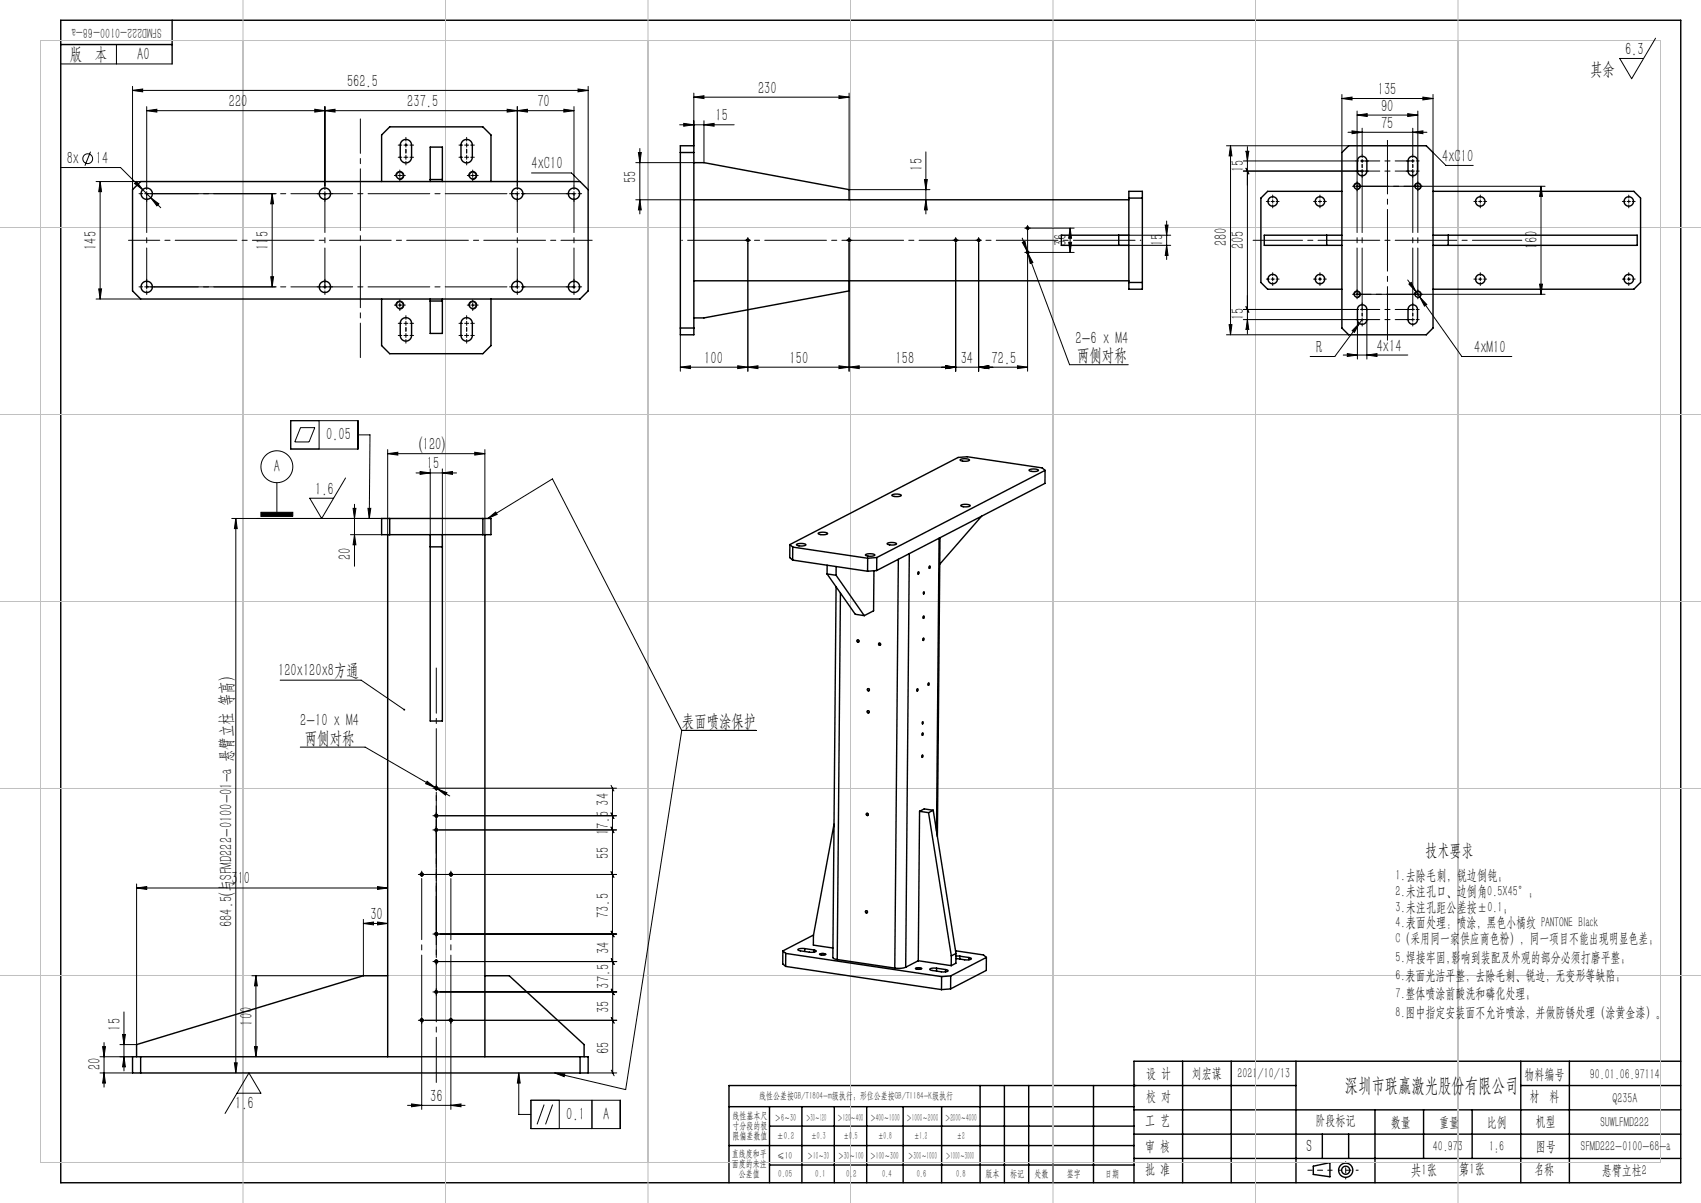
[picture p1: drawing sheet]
<svg xmlns="http://www.w3.org/2000/svg" width="420mm" height="297mm" viewBox="0 0 420 297" stroke-linecap="round" stroke-linejoin="round" font-family="sans-serif">
<g fill="none" stroke="#000" stroke-width=".35">
<path d="M15 11h27.5M15 5h400v287h-400zM42.5 5v10.8M99.1 34.9a1.4 1.4 0 0 1 1.6-.4 1.4 1.4 0 0 1 .9 1.3v3a1.4 1.4 0 0 1-1.4 1.4 1.4 1.4 0 0 1-1.4-1.4v-3zM114.1 34.9a1.4 1.4 0 0 1 1.6-.4 1.4 1.4 0 0 1 .9 1.3v3a1.4 1.4 0 0 1-1.4 1.4 1.4 1.4 0 0 1-1.4-1.4v-3zM168 36h3.3v46.7h-3.3zM168 37.7h3.3M333 36h19.2l1.6 1.7v43.3l-1.6 1.7h-19.2l-1.7-1.7v-43.3zM335.6 38.8a1.17 1.17 0 0 1 1.2-.1 1.17 1.17 0 0 1 .7 1v2.5a1.17 1.17 0 0 1-1.2 1.2 1.17 1.17 0 0 1-1.1-1.2v-2.7zM348.1 38.8a1.17 1.17 0 0 1 1.2-.1 1.17 1.17 0 0 1 .7 1v2.5a1.17 1.17 0 0 1-1.2 1.2 1.17 1.17 0 0 1-1.1-1.2v-2.7zM34.7 44.8h108.5l2 2v25l-2 2h-108.5l-2-2v-25zM94.2 44.8v-11.5l2-2h23l2 2v11.5"/>
<path d="M106.2 44.8v-8.5h3v8.5M106.2 44.3h3M171.3 49.3h107.4M171.3 40.2h2.5l35.9 6.6v2.5M276.2 58.1v2.5M278.7 58.1h-16.6v2.5h16.6M278.7 47.2h3.4v24.2h-3.4zM278.7 48.9h3.4M327.6 58.1v2.5M331.3 58.1h-19.1v2.5h19.1M331.3 47.2h-18.3l-1.7 1.7v20.8l1.7 1.7h18.3M353.8 58.1h50.4v2.5h-50.4"/>
<path d="M353.8 47.2h49.6l1.7 1.7v20.8l-1.7 1.7h-49.6M357.6 58.1v2.5M94.2 73.8v11.5l2 2h23l2-2v-11.5M99.4 78.7a1.4 1.4 0 0 1 1.4-.1 1.4 1.4 0 0 1 .8 1.2v3a1.4 1.4 0 0 1-1.4 1.4 1.4 1.4 0 0 1-1.4-1.4l.1-3.3zM106.2 73.8v8.5h3v-8.5M106.2 74.3h3M114.4 78.7a1.4 1.4 0 0 1 1.4-.1 1.4 1.4 0 0 1 .8 1.2v3a1.4 1.4 0 0 1-1.4 1.4 1.4 1.4 0 0 1-1.4-1.4l.1-3.3zM171.3 69.3h107.4M209.7 69.3v2.5l-35.9 6.7h-2.5M278.7 69.7h3.4M335.6 75.5a1.17 1.17 0 0 1 1.2-.1 1.17 1.17 0 0 1 .7 1v2.5a1.17 1.17 0 0 1-1.2 1.2 1.17 1.17 0 0 1-1.1-1.2v-2.8zM348.1 75.5a1.17 1.17 0 0 1 1.2-.1 1.17 1.17 0 0 1 .7 1v2.5a1.17 1.17 0 0 1-1.2 1.2 1.17 1.17 0 0 1-1.1-1.2v-2.8z"/>
<path d="M168 81h3.3M237.1 113.5l1.2-.3a.82 .82 0 0 1 1.1 .5l-1.2 .2a.82 .82 0 0 1-1.1-.4zM254.1 116l1.2-.2a.82 .82 0 0 1 1.1 .4l-1.2 .2a.82 .82 0 0 1-1.1-.4zM258 116.1l-.7-.6-18.5-2.7-2.2 .1-41.6 21.6M258 116.1l-41.5 21.5M258 116.1v3.2l-41.5 21.6M94.2 128h27v4h-27zM95.7 132v128.9M96.2 128v4M106.2 132v46h3v-46M106.2 135h3M119.2 128v4"/>
<path d="M119.7 132v128.9M195 134.5l.7 .6M195 134.5v3.2l.7 .6M195.7 138.3l18.5 2.7M195.7 135.1l18.5 2.7M195.7 135.1v3.2M196.7 134.4l1.2-.2a.82 .82 0 0 1 1.1 .4l-1.2 .2a.82 .82 0 0 1-1.1-.4zM202.1 131.6l1.1-.2a.82 .82 0 0 1 1.1 .4l-1.2 .2a.82 .82 0 0 1-1-.4zM204.2 139.5v2.2M206.5 139.9l-.1 2.1M213.7 136.9l1.2-.2a.82 .82 0 0 1 1.1 .4l-1.2 .2a.82 .82 0 0 1-1.1-.4zM214.2 137.8v3.2"/>
<path d="M216.5 137.6v3.3M216.5 137.6l-2.3 .2M219.1 134.2l1.1-.3a.82 .82 0 0 1 1.1 .4l-1.1 .3a.82 .82 0 0 1-1.1-.4zM220.2 122.2l1.2-.2a.82 .82 0 0 1 1.1 .4l-1.2 .2a.82 .82 0 0 1-1.1-.4zM221.8 138.1l-.9 100.9M224.5 136.7l-.9 102.1M229.5 139.8l.1 .2-.1 .3zM231.9 132.9l-.7 72.3M232.1 132.8l-.6 73.7M237.3 124.7l1.1-.2a.82 .82 0 0 1 1.1 .4l-1.1 .2a.82 .82 0 0 1-1.1-.4zM242.4 127.4l-10.4 11.9M204.2 141.7l2.2 .3"/>
<path d="M204.2 141.7l7 10 2.2 .3M206.4 142l7 10M206.4 144.9l-.8 91.5 .4 .3 .7 .2M207.5 146.4l-.8 90.5M215.8 140.9l-.1 9.9-2.3 1.2M216.5 140.9l-2.3 .1M226.7 141.3l.2 .1-.2 .3zM227.9 157.6l.2 .2-.2 .3zM228 152.2l.2 .1-.2 .4zM228 146.2l.2 .1-.2 .3zM226.5 170.1l.1 .2-.1 .3zM227.8 178.2l.1 .2-.1 .3z"/>
<path d="M229.2 168.7l.2 .1-.2 .4zM227.7 186.5l.2 .1-.2 .4zM227.7 181l.2 .2-.2 .3zM205.9 203.5l-5.1 27.4v2.4l4.9 .8M227.1 200.3l-.4 36.9M227.1 200.3l2.2 .3M229.3 200.6l5.6 35.4M230.4 200l-2.2-.3-1.1 .6M230.4 200l-1.1 .6M230.4 200l5.6 35.4M193.3 234.8l.7 .6M193.3 234.8v3.2l.7 .6"/>
<path d="M194 238.6l38.5 5.7M194 235.4l38.5 5.7M194 235.4v3.2M198.7 234.2h-.5a.97 .97 0 0 0-1.2 .3l3.3 .6a.97 .97 0 0 0 1.2-.4l-.6-.2M198.7 234.2l2.2 .3M198.7 234.2v.7M200.9 230.8l-7.6 4M200.9 234.5v.6M202.5 235.5h1.3a.95 .95 0 0 1-1.3 0zM206.7 236.9l14.2 2.1M223.6 238.8l-1.3 .3-1.4-.1M226.2 239l1.3 .1a.95 .95 0 0 1-1.3-.1z"/>
<path d="M226.7 237.2l-3.1 1.6M226.7 237.2l8.2 1.2M231.3 239h-.5a.97 .97 0 0 0-1.2 .4l3.3 .6a.97 .97 0 0 0 1.2-.4l-.6-.2M231.3 239l2.2 .4M231.3 239v.8M233.5 239.4v.5M234.9 236v2.4M235.9 234.7l6.9 1.1 .8 .6M236 236l1 .1M236 235.4l-1.1 .6M236 235.4v2.4l-1.1 .6M237 236.1l2.2 .3"/>
<path d="M237 236.1v.7M239.2 236.4l.6 .2a1.52 1.52 0 0 1-1.6 .4l-2.2-.4M239.2 236.4v.6M243.6 236.4l-8.9 4.5M243.6 236.4l-.1 3.2-8.8 4.5M95.7 240.9h-6l-56 17v3M119.7 240.9h6l18.5 17v3M232.5 241.1v3.2M234.7 244.1l-2.2 .2M234.7 240.9l-2.2 .2M234.7 240.9v3.2M32.7 260.9h112.5v4h-112.5z"/>
<path d="M34.7 260.9v4M143.2 260.9v4M180 273.2h100M190 273.2v18.8M190 278h90M198 273.2v18.8M206 273.2v18.8M214 273.2v18.8M223 273.2v18.8M232.5 273.2v18.8M242 268v24M248 268v24"/>
<path d="M254 268v24M260 268v24M270 268v24M280 274h135M292 262v30M304 262v30M320 262v30M320 268h-140v24M339.5 274v18M351.5 274v12M363.5 274v12M375.5 268h39.5"/>
<path d="M375.5 262v30M387.5 262v30M415 262h-135v30M180 282.8h100M190 287.6h90M280 280h135M280 286h135M324.3 287.9l4.1-.9v3.5l-4.1-.6zM326.5 280v6M333 280v6"/>
<circle cx="36.2" cy="47.8" r="1.4"/>
<circle cx="80.2" cy="47.8" r="1.4"/>
<circle cx="98.7" cy="43.3" r=".85"/>
<circle cx="116.7" cy="43.3" r=".85"/>
<circle cx="127.7" cy="47.8" r="1.4"/>
<circle cx="141.7" cy="47.8" r="1.4"/>
<circle cx="184.7" cy="59.3" r=".27"/>
<circle cx="209.7" cy="59.3" r=".27"/>
<circle cx="236" cy="59.3" r=".27"/>
<circle cx="241.6" cy="59.3" r=".27"/>
<circle cx="253.7" cy="56.3" r=".28"/>
<circle cx="314.2" cy="49.7" r="1.17"/>
<circle cx="325.9" cy="49.7" r="1.17"/>
<circle cx="335.1" cy="46" r=".71"/>
<circle cx="350.1" cy="46" r=".71"/>
<circle cx="365.5" cy="49.7" r="1.17"/>
<circle cx="402.2" cy="49.7" r="1.17"/>
<circle cx="36.2" cy="70.8" r="1.4"/>
<circle cx="80.2" cy="70.8" r="1.4"/>
<circle cx="98.7" cy="75.3" r=".85"/>
<circle cx="116.7" cy="75.3" r=".85"/>
<circle cx="127.7" cy="70.8" r="1.4"/>
<circle cx="141.7" cy="70.8" r="1.4"/>
<circle cx="253.7" cy="62.3" r=".27"/>
<circle cx="314.2" cy="68.9" r="1.17"/>
<circle cx="325.9" cy="68.9" r="1.17"/>
<circle cx="335.1" cy="72.7" r=".71"/>
<circle cx="350.1" cy="72.7" r=".71"/>
<circle cx="365.5" cy="68.9" r="1.17"/>
<circle cx="402.2" cy="68.9" r="1.17"/>
<circle cx="211.8" cy="158.3" r=".26"/>
<circle cx="217.2" cy="159.1" r=".26"/>
<circle cx="214.3" cy="175.7" r=".26"/>
<circle cx="214.4" cy="170.3" r=".26"/>
<circle cx="107.7" cy="194.6" r=".33"/>
<circle cx="104.1" cy="215.9" r=".33"/>
<circle cx="107.7" cy="204.9" r=".33"/>
<circle cx="107.7" cy="201.4" r=".33"/>
<circle cx="111.3" cy="215.9" r=".33"/>
<circle cx="214.1" cy="201.1" r=".26"/>
<circle cx="107.7" cy="237.4" r=".33"/>
<circle cx="107.7" cy="230.6" r=".33"/>
<circle cx="213.9" cy="225.1" r=".26"/>
<circle cx="104.1" cy="251.9" r=".33"/>
<circle cx="107.7" cy="244.9" r=".33"/>
<circle cx="111.3" cy="251.9" r=".33"/>
<circle cx="332.3" cy="288.9" r="1"/>
<circle cx="332.3" cy="288.9" r="1.75"/>
</g>
<path d="M328.9 288.9h-6" fill="none" stroke="#000" stroke-width=".25" stroke-dasharray="15.2 1.3 1.3 1.3" stroke-dashoffset="14.1"/>
<path d="M335.4 288.9h-4.9" fill="none" stroke="#000" stroke-width=".25" stroke-dasharray="15.2 1.3 1.3 1.3" stroke-dashoffset="14.7"/>
<path d="M332.3 286.8v4.3" fill="none" stroke="#000" stroke-width=".25" stroke-dasharray="15.2 1.3 1.3 1.3" stroke-dashoffset="15"/>
<g fill="none" stroke="#000" stroke-width=".25">
<path d="M15 15.8h27.5M28.7 11v4.8M408.8 9.4l-5.9 10-3-5h5.9M22.4 37.4l-1.4 3.5M32.7 22.3l2.5-.3v.7zM32.7 21.3v25.5M32.7 22.3h112.5M36.2 27.3l2.5-.3v.7zM36.2 26.3v19.6M36.2 27.3h105.5M77.7 27l2.5 .3-2.5 .4zM80.2 27.3l2.5-.3v.7z"/>
<path d="M80.2 26.3v19.6M99.7 35.8h1M100.2 35.3v1M114.7 35.8h1M115.2 35.3v1M125.2 27l2.5 .3-2.5 .4zM127.7 27.3l2.5-.3v.7zM127.7 26.3v19.6M139.2 27l2.5 .3-2.5 .4zM141.7 26.3v19.6M142.7 22l2.5 .3-2.5 .4zM145.2 21.3v25.5"/>
<path d="M157.6 37.7h.7l-.3 2.5zM158 36.7v16.1M167.8 30.8h13.5M168.8 30.5l2.5 .3-2.5 .4zM171.3 24l2.5-.4v.7zM171.3 23v13M171.3 24h38.4M173.8 30.8l2.5-.3v.7zM173.8 29.8v10.4M207.2 23.6l2.5 .4-2.5 .3zM209.7 23v23.8h19.9M228.6 37.5v15.3"/>
<path d="M302.8 36h30.2M303.8 36v46.7M303.8 36l.4 2.5h-.7zM307 39.7h27.7M307.6 37.2a.35 .35 0 0 0 .4 .4 .35 .35 0 0 0 .3-.4l-.3 2.5zM308 36.2v46.2M331.3 24.3l2.5-.3v.7zM331.3 23.3v14.4M331.3 24.3h22.5M332.8 32.7h19.5M333.8 32.3l2.5 .4-2.5 .3zM335.1 28.4l2.5-.3v.7z"/>
<path d="M335.1 27.4v19M335.1 28.4h15M335.9 39.7h.8M336.3 39.3v.9M336.3 31.7v6.5M347.6 28.1l2.5 .3-2.5 .4zM348.4 39.7h.8M348.8 39.3v.9M348.8 32.7l2.5-.4v.7zM348.8 31.7v6.5M350.1 27.4v19M351.3 24l2.5 .3-2.5 .4z"/>
<path d="M353.8 23.3v14.4l3.2 3.1h6.8M15 41.4h14.8l9.9 9.9M23.7 44.8h11M24.7 44.8v29M24.7 44.8l.4 2.5h-.7zM33.2 45.3l.5-.5 1.5 2zM35.7 47.8h1M36.2 47.3v1M37.2 48.8l2 1.5-.5 .5zM38.1 47.8h30.1M67.2 47.8v23M67.2 47.8l.3 2.5h-.7z"/>
<path d="M79.7 47.8h1M80.2 47.3v1M97.8 43.6a1 1 0 0 1 .8-1.3 1 1 0 0 1 1.1 1.1 1 1 0 0 1-1.2 .9M98.2 43.3h1M98.7 42.8v1M115.8 43.6a1 1 0 0 1 .8-1.3 1 1 0 0 1 1.1 1.1 1 1 0 0 1-1.2 .9M116.2 43.3h1M116.7 42.8v1M127.2 47.8h1M127.7 47.3v1M131.2 42.7h9.9l2.1 2.1M141.2 47.8h1"/>
<path d="M141.7 47.3v1M157 40.2h14.3M157 49.3h14.3M158 49.3l.3 2.5h-.7zM184.2 59.3h.9M184.3 59.4a.33 .33 0 0 1 .3-.4 .33 .33 0 0 1 .4 .4 .33 .33 0 0 1-.4 .2M184.7 58.9v.8M209.2 59.3h.9M209.3 59.4a.33 .33 0 0 1 .3-.4 .33 .33 0 0 1 .4 .4 .33 .33 0 0 1-.4 .2M209.7 58.9v.8M228.3 44.3h.7l-.4 2.5zM228.6 49.3l.4 2.5h-.7z"/>
<path d="M235.6 59.3h.8M235.7 59.4a.33 .33 0 0 1 .2-.4 .33 .33 0 0 1 .4 .4 .33 .33 0 0 1-.4 .2M236 58.9v.8M241.2 59.3h.9M241.3 59.4a.33 .33 0 0 1 .3-.4 .33 .33 0 0 1 .4 .4 .33 .33 0 0 1-.4 .2M241.6 58.9v.8M252.4 58.8l11.7 31.2h14.5M252.4 59.8l.7-.2 .5 2.5zM253.3 56.3h.8M253.4 56.4a.33 .33 0 0 1 .3-.4 .33 .33 0 0 1 .4 .4 .33 .33 0 0 1-.5 .2M253.7 55.9v.8M253.7 57v34.7"/>
<path d="M254.4 56.3h10.8M263.9 59.8h.7l-.4 2.5zM264.2 56.3l.4 2.5h-.7zM264.2 56.3v6M276.2 58.1h12.9M287.7 55.6h.7l-.3 2.5zM288.1 54.6v9.5M307.6 41.5l.7 1.4M313.8 49.7h.9M314.2 49.3v.9M325.5 49.7h.8M325.9 49.3v.9"/>
<path d="M334.3 46.2a.83 .83 0 0 1 .7-1 .83 .83 0 0 1 .9 .9 .83 .83 0 0 1-1 .7M336.3 42.2h-29.3M349.3 46.2a.83 .83 0 0 1 .7-1 .83 .83 0 0 1 .9 .9 .83 .83 0 0 1-1 .7M365.1 49.7h.8M365.5 49.3v.9M380.5 46v26.7M380.5 46l.3 2.5h-.7zM381.5 46h-46.8M401.7 49.7h.9M402.2 49.3v.9M23.7 73.8h11M24.4 71.3h.7l-.4 2.5z"/>
<path d="M35.7 70.8h1M36.2 70.3v1M38.1 70.8h30.1M66.8 68.3h.7l-.3 2.5zM79.7 70.8h1M80.2 70.3v1M97.8 75.6a1 1 0 0 1 .8-1.3 1 1 0 0 1 1.1 1.1 1 1 0 0 1-1.2 .9M98.2 75.3h1M98.7 74.8v1M115.8 75.6a1 1 0 0 1 .8-1.3 1 1 0 0 1 1.1 1.1 1 1 0 0 1-1.2 .9M116.2 75.3h1M116.7 74.8v1"/>
<path d="M127.2 70.8h1M127.7 70.3v1M141.2 70.8h1M141.7 70.3v1M184.7 60v31.7M209.7 60v31.7M236 60v31.7M241.6 60v31.7M253.3 62.3h.8M253.4 62.4a.33 .33 0 0 1 .3-.4 .33 .33 0 0 1 .4 .4 .33 .33 0 0 1-.5 .2M253.8 62.6l1.2 2.2-.6 .2zM254.4 62.3h10.8"/>
<path d="M276.2 60.6h12.9M288.1 60.6l.3 2.5h-.7zM307 76.4h27.7M307 78.9h29.3l-6.7 9.1h-6.1M307.6 75.7l.7 1.4M308 78.9l.3 2.5a.35 .35 0 0 0-.3-.3 .35 .35 0 0 0-.4 .3zM313.8 68.9h.9M314.2 68.5v.8M325.5 68.9h.8M325.9 68.5v.8M334.3 72.9a.83 .83 0 0 1 .7-1.1 .83 .83 0 0 1 .9 .9 .83 .83 0 0 1-1 .8M335.1 72.2v.9"/>
<path d="M335.2 78.9v9.8M335.6 79.8l-1.2 2.3-.5-.5zM335.9 76.4h.8M336.3 76v.8M337.5 78.9v9.8M347.6 69.1l13.3 18.9h12.4M347.9 70.1l.5-.4 1.2 2.3zM348.4 76.4h.8M348.8 76v.8M349.3 72.9a.83 .83 0 0 1 .7-1.1 .83 .83 0 0 1 .9 .9 .83 .83 0 0 1-1 .8M350.1 72.2v.9M350.6 73.3l1.7 1.9-.6 .4z"/>
<path d="M365.1 68.9h.8M365.5 68.5v.8M380.1 70.2h.7l-.3 2.5zM381.5 72.7h-46.8M401.7 68.9h.9M402.2 68.5v.8M99.7 82.8h1M100.2 82.3v1M114.7 82.8h1M115.2 82.3v1M168 90.7l2.5-.4v.7zM168 90.7h85.7"/>
<path d="M168 82.7v9M182.2 90.3l2.5 .4-2.5 .3zM184.7 90.7l2.5-.4v.7zM207.2 90.3l2.5 .4-2.5 .3zM209.7 90.7l2.5-.4v.7zM233.5 90.3l2.5 .4-2.5 .3zM241.6 90.7l2.5-.4v.7zM251.2 90.3l2.5 .4-2.5 .3zM302.8 82.7h30.2M303.5 80.2h.7l-.4 2.5zM331.7 87.7h15.9M332.7 87.3l2.5 .4-2.5 .3z"/>
<path d="M337.5 87.7l2.5-.4v.7zM68.4 119.2v7.3M71.8 103.9h16.6v7h-16.6zM74.2 105.6h3.5l-1.4 3.5h-3.5zM78.8 103.9v7M85.3 118l-5.9 10-2.9-5h5.9M88.4 107.4h3l-.2 20.6M95.7 112l2.5-.3v.7zM95.7 111v21M95.7 112h24M102.7 116.8h10M103.7 116.4l2.5 .4-2.5 .3z"/>
<path d="M106.2 115.8v19.2M109.2 116.8l2.5-.4v.7zM109.2 115.8v19.2M117.2 111.7l2.5 .3-2.5 .4zM119.7 111v21M57.2 128h39M58.2 128v136.9M58.2 128l.4 2.5h-.7zM64.4 126.5h7.9v1h-7.9zM86.5 132h7.7M87.2 125.5h.7l-.4 2.5zM87.5 132l.4 2.5h-.7z"/>
<path d="M87.5 124.5v15.3M90.9 125.5h.7l-.4 2.5zM120.4 128l2-1.6 .4 .6zM120.4 128l16-9.8 31.9 62.1M229.5 139.8h.1l.1 .2-.2 .4zM226.7 141.2h.2v.2l-.2 .4zM227.9 157.6l.2 .2-.2 .4zM228 152.1l.2 .2-.2 .4zM69.2 167.9h20l10.6 7.3M226.5 170.1h.1l.1 .2-.2 .4zM229.2 168.6l.2 .2-.2 .4zM74.1 184.5h16.1l20.8 12"/>
<path d="M105.4 192.9l2 1.5-2.3-.9zM107.2 194.6h1M107.3 194.7a.4 .4 0 0 1 .4-.5 .4 .4 0 0 1 .4 .4 .4 .4 0 0 1-.5 .4M107.7 194.1v1M108 194.8l2.4 .9-.4 .6zM108.6 194.6h43.6M150.9 193.9l.7 1.4M151.2 194.6v36M168.3 180.3l-13.8 88.7-17.5-4.1M168.3 180.3h18.4M227.7 186.4h.1l.1 .2-.2 .4zM227.7 181h.2v.2l-.2 .4z"/>
<path d="M33.7 219.2l2.5-.3v.7zM33.7 218.2v39.7h-4.1M33.7 219.2h62M93.2 218.9l2.5 .3-2.5 .4zM103.6 215.9h1M103.7 216a.4 .4 0 0 1 .4-.5 .4 .4 0 0 1 .4 .4 .4 .4 0 0 1-.5 .4M104.1 215.4v1M107.2 204.9h1M107.2 201.4h1M107.3 201.5a.4 .4 0 0 1 .4-.5 .4 .4 0 0 1 .4 .4 .4 .4 0 0 1-.5 .4M107.7 200.9v1M107.7 204.4v1"/>
<path d="M110.9 216a.4 .4 0 0 1 .4-.5 .4 .4 0 0 1 .4 .4 .4 .4 0 0 1-.5 .4M111.3 215.4v1M150.9 200.7l.7 1.4M150.9 204.2l.7 1.4M150.9 215.2l.7 1.4M152.2 204.9h-43.6M152.2 215.9h-47.2M152.2 201.4h-43.6M89.7 228l2.5-.4v.7zM89.7 227v13.9h-27.5M89.7 228h6M93.2 227.6l2.5 .4-2.5 .3z"/>
<path d="M107.3 230.7a.4 .4 0 0 1 .4-.5 .4 .4 0 0 1 .4 .4 .4 .4 0 0 1-.5 .4M107.3 237.5a.4 .4 0 0 1 .4-.5 .4 .4 0 0 1 .4 .4 .4 .4 0 0 1-.5 .4M108.6 230.6h43.7M108.6 237.4h43.7M150.9 229.9l.7 1.4-.7-1.4M150.9 236.7l.7 1.4M151.3 230.6v34.3M202.3 235.6l.6-.2a.86 .86 0 0 1 1 .3l-1 .1zM226 239.1l.5-.2a.86 .86 0 0 1 1.1 .3l-.8 .1zM25.3 258.4h.7l-.3 2.5zM25.7 257.4v11M30.3 255.4h.7l-.4 2.5z"/>
<path d="M30.6 249.8v14.6M62.8 258.4h.7l-.3 2.5zM63.2 240.9v20M63.2 240.9l.3 2.5h-.7zM103.7 252a.4 .4 0 0 1 .4-.5 .4 .4 0 0 1 .4 .4 .4 .4 0 0 1-.5 .4M104.1 251.1v22.8M105 251.9h47.3M107.2 244.9h1M107.7 244.4v1M108.6 244.9h43.7M110.9 252a.4 .4 0 0 1 .4-.5 .4 .4 0 0 1 .4 .4 .4 .4 0 0 1-.5 .4M111.3 251.1v22.8"/>
<path d="M150.9 244.2l.7 1.4M150.9 251.2l.7 1.4M24.7 264.9h8M25.7 264.9l.3 2.5h-.7zM30.6 260.9l.4 2.5h-.7zM32.7 260.9h-8M57.9 262.4h.7l-.4 2.5zM58.5 269.9h5.9l-2.9-5-5.9 10M100.6 272.9h14.2M101.6 272.5l2.5 .4-2.5 .3zM111.3 272.9l2.5-.4v.7zM128.1 264.9v10.2h3"/>
<path d="M128.1 264.9l.3 2.5h-.7zM131.1 271.6h22.1v7h-22.1zM134.4 272.7l-1.8 4.9M136.4 272.7l-1.7 4.9M137 264.9l2.5 .2-.2 .7zM138.1 271.6v7M145.2 264.9h7.1M146.2 271.6v7M150.9 264.2l.7 1.4"/>
<circle cx="21.7" cy="39.2" r="1.21"/>
<circle cx="68.4" cy="115.2" r="3.9"/>
<circle cx="211.8" cy="158.2" r=".31"/>
<circle cx="217.2" cy="159" r=".31"/>
<circle cx="214.4" cy="175.7" r=".31"/>
<circle cx="214.4" cy="170.3" r=".31"/>
<circle cx="214.1" cy="201" r=".31"/>
<circle cx="213.9" cy="225.1" r=".31"/>
</g>
<g fill="none" stroke="#c0c0c0" stroke-width=".25">
<path d="M60 -.1v297.2M110 -.1v297.2M160 -.1v297.2M210 0v297.1M260 -.1v297.2M310 -.1v297.2M360 -.1v297.2M10 10h400v277h-400zM-.1 56.2h420.1M-.1 102.3h420.1M0 148.5h420M-.1 194.7h420.1"/>
<path d="M-.1 240.8h420.1"/>
</g>
<g fill="none" stroke="#000" stroke-width=".25" stroke-dasharray="15.2 1.3 1.3 1.3">
<path d="M99.2 35.8h-.9M99.2 38.8h-.9M100.2 36.8v.9M100.2 34.8v-.9M100.2 38.8v.5M100.2 38.8h.5M100.2 38.8v-.5M100.2 38.8h-.5M100.2 39.8v.9M100.2 37.8v-.9M101.2 35.8h.9M101.2 38.8h.9"/>
<path d="M114.2 35.8h-.9M114.2 38.8h-.9M115.2 36.8v.9M115.2 34.8v-.9M115.2 38.8v.5M115.2 38.8h.5M115.2 38.8v-.5M115.2 38.8h-.5M115.2 39.8v.9M115.2 37.8v-.9M116.2 35.8h.9M116.2 38.8h.9"/>
<path d="M335.5 39.7h-.8M336.3 38.9v-.7M337.2 39.7h.7M348 39.7h-.8M348.8 38.9v-.7M349.7 39.7h.7M35.2 47.8h-.9M36.2 46.8v-.9M36.2 48.8v.9M37.2 47.8h.9M79.2 47.8h-.9M80.2 46.8v-.9"/>
<path d="M80.2 48.8v.9M81.2 47.8h.9M97.7 43.3h-.3M98.7 42.3v-.3M98.7 44.3v.4M99.7 43.3h.4M115.7 43.3h-.3M116.7 42.3v-.3M116.7 44.3v.4M117.7 43.3h.4M126.7 47.8h-.9M127.7 46.8v-.9"/>
<path d="M127.7 48.8v.9M128.7 47.8h.9M140.7 47.8h-.9M141.7 46.8v-.9M141.7 48.8v.9M142.7 47.8h.9M184.2 59.3h-.2M184.7 58.9v-.3M184.7 59.7v.3M185.1 59.3h.2M209.2 59.3h-.2M209.7 58.9v-.3"/>
<path d="M209.7 59.7v.3M210.1 59.3h.2M235.6 59.3h-.3M236 58.9v-.3M236 59.7v.3M236.4 59.3h.3M241.2 59.3h-.2M241.6 58.9v-.3M241.6 59.7v.3M242.1 59.3h.2M253.3 56.3h-.3M253.7 55.9v-.3"/>
<path d="M253.7 56.7v.3M254.1 56.3h.3M313.4 49.7h-.7M314.2 48.9v-.7M314.2 50.6v.7M315.1 49.7h.7M325.1 49.7h-.8M325.9 48.9v-.7M325.9 50.6v.7M326.7 49.7h.8M334.2 46h-.2M335.1 45.2v-.3"/>
<path d="M335.1 46.8v.3M335.5 42.2h-.8M335.9 46h.3M336.3 40.6v.7M336.3 42.2v.5M336.3 42.2h.4M336.3 42.2v-.4M336.3 42.2h-.4M336.3 43.1v.7M336.3 41.4v-.7M337.2 42.2h.7M348 42.2h-.8"/>
<path d="M348.8 40.6v.7M348.8 42.2v.5M348.8 42.2h.4M348.8 42.2v-.4M348.8 42.2h-.4M348.8 43.1v.7M348.8 41.4v-.7M349.2 46h-.2M349.7 42.2h.7M350.1 45.2v-.3M350.1 46.8v.3M350.9 46h.3"/>
<path d="M364.7 49.7h-.8M365.5 48.9v-.7M365.5 50.6v.7M366.3 49.7h.8M401.3 49.7h-.7M402.2 48.9v-.7M402.2 50.6v.7M403 49.7h.7M35.2 70.8h-.9M36.2 69.8v-.9M36.2 71.8v.9M37.2 70.8h.9"/>
<path d="M79.2 70.8h-.9M80.2 69.8v-.9M80.2 71.8v.9M81.2 70.8h.9M97.7 75.3h-.3M98.7 74.3v-.3M98.7 76.3v.4M99.2 79.8h-.9M99.7 75.3h.4M100.2 79.8v-.5M100.2 79.8h-.5M100.2 79.8v.5"/>
<path d="M100.2 79.8h.5M100.2 78.8v-.9M101.2 79.8h.9M114.2 79.8h-.9M115.2 79.8v-.5M115.2 79.8h-.5M115.2 79.8v.5M115.2 79.8h.5M115.2 78.8v-.9M115.7 75.3h-.3M116.2 79.8h.9M116.7 74.3v-.3"/>
<path d="M116.7 76.3v.4M117.7 75.3h.4M126.7 70.8h-.9M127.7 69.8v-.9M127.7 71.8v.9M128.7 70.8h.9M140.7 70.8h-.9M141.7 69.8v-.9M141.7 71.8v.9M142.7 70.8h.9M253.3 62.3h-.3M253.7 61.9v-.3"/>
<path d="M253.7 62.7v.3M254.1 62.3h.3M313.4 68.9h-.7M314.2 68.1v-.8M314.2 69.7v.8M315.1 68.9h.7M325.1 68.9h-.8M325.9 68.1v-.8M325.9 69.7v.8M326.7 68.9h.8M334.2 72.7h-.2M335.1 71.8v-.3"/>
<path d="M335.1 73.5v.3M335.5 76.4h-.8M335.5 78.9h-.8M335.9 72.7h.3M336.3 77.2v.8M336.3 75.6v-.8M336.3 78.9v.4M336.3 78.9h.4M336.3 78.9v-.4M336.3 78.9h-.4M336.3 79.7v.8M336.3 78.1v-.8"/>
<path d="M337.2 76.4h.7M337.2 78.9h.7M348 76.4h-.8M348 78.9h-.8M348.8 77.2v.8M348.8 75.6v-.8M348.8 78.9v.4M348.8 78.9h.4M348.8 78.9v-.4M348.8 78.9h-.4M348.8 79.7v.8M348.8 78.1v-.8"/>
<path d="M349.2 72.7h-.2M349.7 76.4h.7M349.7 78.9h.7M350.1 71.8v-.3M350.1 73.5v.3M350.9 72.7h.3M364.7 68.9h-.8M365.5 68.1v-.8M365.5 69.7v.8M366.3 68.9h.8M401.3 68.9h-.7M402.2 68.1v-.8"/>
<path d="M402.2 69.7v.8M403 68.9h.7M99.2 82.8h-.9M100.2 81.8v-.9M100.2 83.8v.9M100.2 80.8v.9M101.2 82.8h.9M114.2 82.8h-.9M115.2 81.8v-.9M115.2 83.8v.9M115.2 80.8v.9M116.2 82.8h.9"/>
<path d="M107.2 194.6h-.3M107.7 194.1v-.3M108.2 194.6h.4M103.6 215.9h-.3M104.1 215.4v-.3M104.6 215.9h.4M107.2 204.9h-.3M107.2 201.4h-.3M107.7 204.4v-.3M107.7 205.4v.3M107.7 200.9v-.3M108.2 204.9h.4"/>
<path d="M108.2 201.4h.4M110.8 215.9h-.3M111.3 215.4v-.3M111.8 215.9h.4M107.2 230.6h-.3M107.2 237.4h-.3M107.7 230.6v-.5M107.7 230.6h-.5M107.7 230.6v.5M107.7 230.6h.5M107.7 231.1v.3M107.7 237.4v-.5"/>
<path d="M107.7 237.4h-.5M107.7 237.4v.5M107.7 237.4h.5M107.7 237.9v.3M108.2 230.6h.4M108.2 237.4h.4M103.6 251.9h-.3M104.1 251.9v-.5M104.1 251.9h-.5M104.1 251.9v.5M104.1 251.9h.5M104.1 252.4v.3"/>
<path d="M104.6 251.9h.4M107.2 244.9h-.3M107.7 244.4v-.3M107.7 245.4v.3M108.2 244.9h.4M110.8 251.9h-.3M111.3 251.9v-.5M111.3 251.9h-.5M111.3 251.9v.5M111.3 251.9h.5M111.3 252.4v.3M111.8 251.9h.4"/>
</g>
<path d="M336.3 42.2v34.2M348.8 76.4v-34.2M107.7 229.6v-34M107.7 236.4v-34M104.1 250.9v-34M111.3 250.9v-34" fill="none" stroke="#000" stroke-width=".25" stroke-dasharray="15.2 1.3 1.3 1.3" stroke-dashoffset=".1"/>
<path d="M31.7 59.3h114.5M335.1 46h15M350.1 72.7h-15" fill="none" stroke="#000" stroke-width=".25" stroke-dasharray="15.2 1.3 1.3 1.3" stroke-dashoffset="7.5"/>
<path d="M89 88.3v-58.9" fill="none" stroke="#000" stroke-width=".25" stroke-dasharray="15.2 1.3 1.3 1.3" stroke-dashoffset="6.7"/>
<path d="M281.7 59.3h-113.4" fill="none" stroke="#000" stroke-width=".25" stroke-dasharray="15.2 1.3 1.3 1.3" stroke-dashoffset="-1.5"/>
<path d="M107.7 164.9v102.3" fill="none" stroke="#000" stroke-width=".25" stroke-dasharray="15.2 1.3 1.3 1.3" stroke-dashoffset="4.1"/>
<path d="M342.6 84v-49.3" fill="none" stroke="#000" stroke-width=".25" stroke-dasharray="15.2 1.3 1.3 1.3" stroke-dashoffset="2"/>
<path d="M309.4 59.3h66.4" fill="none" stroke="#000" stroke-width=".25" stroke-dasharray="15.2 1.3 1.3 1.3" stroke-dashoffset="3"/>
<path d="M36.2 47.8h105.5M141.7 70.8h-105.5" fill="none" stroke="#000" stroke-width=".25" stroke-dasharray="15.2 1.3 1.3 1.3" stroke-dashoffset="2.5"/>
<path d="M80.2 47.8v23M127.7 47.8v23M141.7 47.8v23M36.2 70.8v-23" fill="none" stroke="#000" stroke-width=".25" stroke-dasharray="15.2 1.3 1.3 1.3" stroke-dashoffset="5.6"/>
<path d="M350.1 46v26.7M335.1 72.7v-26.7" fill="none" stroke="#000" stroke-width=".25" stroke-dasharray="15.2 1.3 1.3 1.3" stroke-dashoffset="3.8"/>
<path d="M336.3 39.7h12.5M336.3 42.2h12.5M336.3 76.4h12.5M336.3 78.9h12.5" fill="none" stroke="#000" stroke-width=".25" stroke-dasharray="15.2 1.3 1.3 1.3" stroke-dashoffset="10.9"/>
<g fill="#000">
<path d="M32.7 22.3l2.5-.3v.7zM142.7 22l2.5 .3-2.5 .4zM331.3 24.3l2.5-.3v.7zM351.3 24l2.5 .3-2.5 .4z"/>
<path d="M125.2 27l2.5 .3-2.5 .4zM80.2 27.3l2.5-.3v.7zM77.7 27l2.5 .3-2.5 .4zM36.2 27.3l2.5-.3v.7zM207.2 23.6l2.5 .4-2.5 .3zM171.3 24l2.5-.4v.7zM173.8 30.8l2.5-.3v.7zM168.8 30.5l2.5 .3-2.5 .4zM233.5 90.3l2.5 .4-2.5 .3zM209.7 90.7l2.5-.4v.7zM241.6 90.7l2.5-.4v.7zM233.5 90.3l2.5 .4-2.5 .3zM251.2 90.3l2.5 .4-2.5 .3zM241.6 90.7l2.5-.4v.7zM182.2 90.3l2.5 .4-2.5 .3zM168 90.7l2.5-.4v.7zM117.2 111.7l2.5 .3-2.5 .4zM95.7 112l2.5-.3v.7z"/>
<path d="M127.7 27.3l2.5-.3v.7zM139.2 27l2.5 .3-2.5 .4zM37.2 48.8l1.5 2 .5-.5zM33.2 45.3l2 1.5-1.5-2zM184.7 90.7l2.5-.4v.7zM207.2 90.3l2.5 .4-2.5 .3zM252.4 59.8l1.2 2.3-.5-2.5zM253.8 62.6l.6 2.4 .6-.2zM103.7 116.4l2.5 .4-2.5 .3zM109.2 116.8l2.5-.4v.7zM101.6 272.5l2.5 .4-2.5 .3zM111.3 272.9l2.5-.4v.7zM33.7 219.2l2.5-.3v.7zM93.2 218.9l2.5 .3-2.5 .4zM108 194.8l2 1.5 .4-.6zM105.4 192.9l-.3 .6 2.3 .9zM335.1 28.4l2.5-.3v.7zM347.6 28.1l2.5 .3-2.5 .4zM333.8 32.3l2.5 .4-2.5 .3zM348.8 32.7l2.5-.4v.7zM332.7 87.3l2.5 .4-2.5 .3zM337.5 87.7l2.5-.4v.7zM335.6 79.8l-1.7 1.8 .5 .5zM347.9 70.1l1.7 1.9-1.2-2.3zM350.6 73.3l1.1 2.3 .6-.4z"/>
<path d="M67.2 47.8l.3 2.5h-.7zM66.8 68.3h.7l-.3 2.5zM24.7 44.8l.4 2.5h-.7zM24.4 71.3h.7l-.4 2.5zM157.6 37.7h.7l-.3 2.5zM158 49.3l.3 2.5h-.7zM287.7 55.6h.7l-.3 2.5zM288.1 60.6l.3 2.5h-.7zM264.2 56.3l.4 2.5h-.7zM263.9 59.8h.7l-.4 2.5zM58.2 128l.4 2.5h-.7zM57.9 262.4h.7l-.4 2.5zM30.3 255.4h.7l-.4 2.5zM30.6 260.9l.4 2.5h-.7zM63.2 240.9l.3 2.5h-.7zM62.8 258.4h.7l-.3 2.5zM307.6 37.2a.35 .35 0 0 0 .4 .4 .35 .35 0 0 0 .3-.4l-.3 2.5zM308 78.9l.3 2.5a.35 .35 0 0 0-.3-.3 .35 .35 0 0 0-.4 .3zM303.8 36l.4 2.5h-.7zM303.5 80.2h.7l-.4 2.5zM380.5 46l.3 2.5h-.7zM380.1 70.2h.7l-.3 2.5z"/>
<path d="M228.6 49.3l.4 2.5h-.7zM228.3 44.3h.7l-.4 2.5zM25.7 264.9l.3 2.5h-.7zM25.3 258.4h.7l-.3 2.5zM87.5 132l.4 2.5h-.7zM87.2 125.5h.7l-.4 2.5z"/>
<path d="M99.7 175.1v.3l.3-.1-.2-.1 .2 .1v-.3zM120.4 128l2-1.6 .4 .6zM137 264.9l2.5 .2-.2 .7z"/>
<path d="M93.2 227.6l2.5 .4-2.5 .3zM89.7 228l2.5-.4v.7z"/>
<path d="M128.1 264.9l.3 2.5h-.7zM90.9 125.5h.7l-.4 2.5zM64.4 126.5v1h7.9v-1z"/>
</g>
<text font-size="4.9" x="332" y="269.5">深圳市联赢激光股份有限公司</text>
<g font-size="4.4">
<text x="17.3" y="14.9">版 本</text>
<text x="33.9" y="14.9">A0</text>
<text x="401.3" y="13.6">6.3</text>
<text x="85.7" y="21.4">562.5</text>
<text x="187.2" y="23.1">230</text>
<text x="340.2" y="23.4">135</text>
<text x="392.6" y="18.6">其余</text>
<text x="56.5" y="26.4">220</text>
<text x="100.6" y="26.4">237.5</text>
<text x="132.7" y="26.4">70</text>
<text x="176.7" y="29.9">15</text>
<text x="341" y="27.5">90</text>
<text x="341" y="31.8">75</text>
<text x="16.5" y="40.5">8x</text>
<text x="23.7" y="40.5">14</text>
<text x="131.2" y="41.8">4xC10</text>
<text x="356.1" y="40">4xC10</text>
<text x="157.1" y="45.3" transform="rotate(-90 157.1 45.3)">55</text>
<text x="227.7" y="42.1" transform="rotate(-90 227.7 42.1)">15</text>
<text x="307.1" y="42.5" transform="rotate(-90 307.1 42.5)">15</text>
<text x="23.9" y="61.7" transform="rotate(-90 23.9 61.7)">145</text>
<text x="66.3" y="61.7" transform="rotate(-90 66.3 61.7)">115</text>
<text x="263.4" y="60.8" transform="rotate(-90 263.4 60.8)">36</text>
<text x="287.2" y="60.8" transform="rotate(-90 287.2 60.8)">15</text>
<text x="303" y="60.7" transform="rotate(-90 303 60.7)">280</text>
<text x="307.1" y="61.5" transform="rotate(-90 307.1 61.5)">205</text>
<text x="379.6" y="61.6" transform="rotate(-90 379.6 61.6)">160</text>
<text x="307.1" y="79" transform="rotate(-90 307.1 79)">15</text>
<text x="173.9" y="89.8">100</text>
<text x="195" y="89.8">150</text>
<text x="221.1" y="89.8">158</text>
<text x="237.2" y="89.8">34</text>
<text x="244.8" y="89.8">72.5</text>
<text x="265.6" y="84.8">2-6 x M4</text>
<text x="266" y="89.2">两侧对称</text>
<text x="325" y="87.1">R</text>
<text x="339.9" y="86.8">4x14</text>
<text x="364" y="87.1">4xM10</text>
<text x="80.5" y="108.7">0.05</text>
<text x="103.5" y="111.1">(120)</text>
<text x="67.6" y="116.5">A</text>
<text x="105.4" y="115.9">15</text>
<text x="77.8" y="122.1">1.6</text>
<text x="86.7" y="138.3" transform="rotate(-90 86.7 138.3)">20</text>
<text x="68.7" y="167">120x120x8方通</text>
<text x="74.1" y="179.3">2-10 x M4</text>
<text x="168.4" y="179.4">表面喷涂保护</text>
<text x="75.3" y="183.6">两侧对称</text>
<text x="150.4" y="198.9" transform="rotate(-90 150.4 198.9)">34</text>
<text x="150.4" y="212.1" transform="rotate(-90 150.4 212.1)">55 17.5</text>
<text x="57.2" y="218.4">310</text>
<text x="91.5" y="227.1">30</text>
<text x="150.4" y="226.6" transform="rotate(-90 150.4 226.6)">73.5</text>
<text x="57.4" y="228.8" transform="rotate(-90 57.4 228.8)">684.5(与SFMD222-0100-01-a 悬臂立柱 等高）</text>
<text x="150.4" y="235.5" transform="rotate(-90 150.4 235.5)">34</text>
<text x="150.4" y="244.1" transform="rotate(-90 150.4 244.1)">37.5</text>
<text x="150.4" y="250.1" transform="rotate(-90 150.4 250.1)">35</text>
<text x="29.7" y="254.4" transform="rotate(-90 29.7 254.4)">15</text>
<text x="62.3" y="253.2" transform="rotate(-90 62.3 253.2)">100</text>
<text x="150.4" y="260.2" transform="rotate(-90 150.4 260.2)">65</text>
<text x="24.8" y="264.2" transform="rotate(-90 24.8 264.2)">20</text>
<text x="58.1" y="273.7">1.6</text>
<text x="106.2" y="272">36</text>
<text x="139.8" y="276.4">0.1</text>
<text x="148.9" y="276.4">A</text>
<text x="322.6" y="284.5">S</text>
</g>
<text font-size="4.2" x="352" y="211.3">技术要求</text>
<g font-size="3.8">
<text x="348.4" y="290.1">共1张</text>
<text x="360.2" y="289.9">第1张</text>
</g>
<g font-size="3.6">
<text x="344.6" y="217.3">1.去除毛刺，锐边倒钝；</text>
<text x="344.6" y="221.2">2.未注孔口、边倒角0.5X45°；</text>
<text x="344.6" y="225.1">3.未注孔距公差按±0.1；</text>
<text x="344.6" y="229">4.表面处理：喷涂，黑色小橘纹 PANTONE Black</text>
<text x="344.6" y="237.4">5.焊接牢固,影响到装配及外观的部分必须打磨平整；</text>
</g>
<g font-size="3.5">
<text x="39.9" y="6.8" transform="rotate(-180 39.9 6.8)">SFMD222-0100-68-a</text>
<text x="344.6" y="232.9">C（采用同一家供应商色粉），同一项目不能出现明显色差;</text>
<text x="344.6" y="241.9">6.表面光洁平整，去除毛刺、锐边，无变形等缺陷；</text>
<text x="344.6" y="246.5">7.整体喷涂前酸洗和磷化处理；</text>
<text x="344.6" y="251">8.图中指定安装面不允许喷涂，并做防锈处理（涂黄金漆）。</text>
<text x="283" y="266.1">设 计</text>
<text x="294.3" y="266.3">刘宏谋</text>
<text x="305.5" y="266.2">2021/10/13</text>
<text x="376.4" y="266.3">物料编号</text>
<text x="392.6" y="266.3">90.01.06.97114</text>
<text x="283" y="271.8">校 对</text>
<text x="377.7" y="271.9">材 料</text>
<text x="398.1" y="272.3">Q235A</text>
<text x="282.8" y="277.7">工 艺</text>
<text x="324.9" y="277.8">阶段标记</text>
<text x="343.4" y="278.2">数量</text>
<text x="355.3" y="278.2">重量</text>
<text x="367.1" y="278.2">比例</text>
<text x="379.2" y="278">机型</text>
<text x="395.2" y="278.2">SUWLFMD222</text>
<text x="282.8" y="284.1">审 核</text>
<text x="353.8" y="284.1">40.973</text>
<text x="367.7" y="284.1">1:6</text>
<text x="379.2" y="284.1">图号</text>
<text x="390.4" y="284.2">SFMD222-0100-68-a</text>
<text x="282.8" y="289.9">批 准</text>
<text x="378.8" y="289.9">名称</text>
<text x="395.5" y="290.1">悬臂立柱2</text>
</g>
<g font-size="2.5">
<text x="187.5" y="271.4">线性公差按GB/T1804-m级执行；形位公差按GB/T1184-K级执行</text>
<text x="180.9" y="276.3">线性基本尺</text>
<text x="180.9" y="278.7">寸分段的极</text>
<text x="180.9" y="281.2">限偏差数值</text>
<text x="191.4" y="276.7">＞6～30</text>
<text x="191.8" y="281.2">±0.2</text>
<text x="199" y="276.7">＞30～120</text>
<text x="200.3" y="281.2">±0.3</text>
<text x="206.8" y="276.7">＞120～400</text>
<text x="208.3" y="281.2">±0.5</text>
<text x="215" y="276.7">＞400～1000</text>
<text x="216.8" y="281.2">±0.8</text>
<text x="223.9" y="276.7">＞1000～2000</text>
<text x="225.7" y="281.2">±1.2</text>
<text x="233.4" y="276.7">＞2000～4000</text>
<text x="236.3" y="281.2">±2</text>
<text x="180.7" y="285.7">直线度和平</text>
<text x="191.9" y="286">≤10</text>
<text x="199.4" y="286">＞10～30</text>
<text x="206.9" y="286">＞30～100</text>
<text x="214.8" y="286">＞100～300</text>
<text x="224.2" y="286">＞300～1000</text>
<text x="233.5" y="286">＞1000～3000</text>
<text x="180.7" y="288.2">面度的未注</text>
<text x="182.4" y="290.7">公差值</text>
<text x="192.2" y="290.7">0.05</text>
<text x="201.3" y="290.7">0.1</text>
<text x="208.9" y="290.7">0.2</text>
<text x="217.8" y="290.7">0.4</text>
<text x="226.4" y="290.7">0.6</text>
<text x="236.1" y="290.7">0.8</text>
<text x="243.4" y="290.6">版本</text>
<text x="249.4" y="290.6">标记</text>
<text x="255.4" y="290.6">处数</text>
<text x="263.4" y="290.6">签字</text>
<text x="272.8" y="290.6">日期</text>
</g>
</svg>
